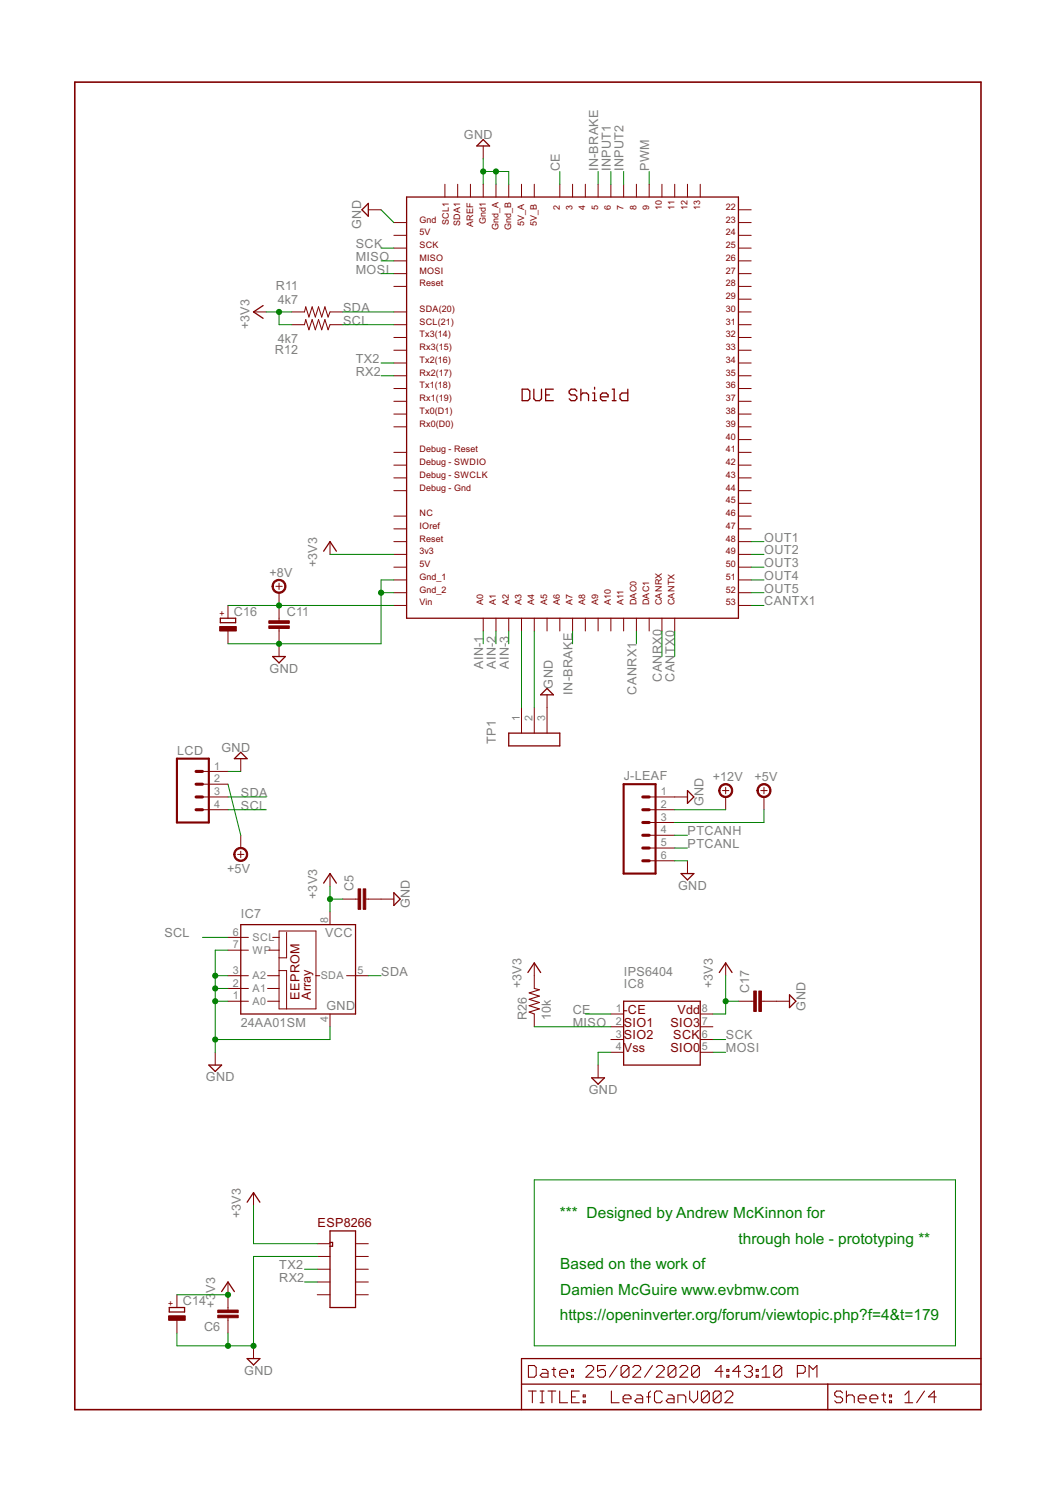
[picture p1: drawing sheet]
<svg xmlns="http://www.w3.org/2000/svg" width="210mm" height="297mm" viewBox="0 0 210 297" stroke-linecap="round" stroke-linejoin="round" font-family="sans-serif">
<g fill="none" stroke="#800000" stroke-width=".25">
<path d="M80.9 39.2h66v83.8h-66zM96.1 27.8l1.3 1.2h-2.5zM73.3 40.5v2.5l-1.3-1.3zM52.3 60.8l-1.9 1.3 1.9 1.2M103.9 77.4h1.1l.4 .4v1.5l-.4 .4h-1.1zM106.2 77.4v1.9l.4 .4h.8l.3-.4v-1.9M108.6 78.6h.7M110.1 77.4h-1.5v2.3h1.5M114.8 77.8l-.4-.4h-.8l-.4 .4v.4l.4 .4h.8l.4 .4v.3l-.4 .4h-.8l-.4-.4M115.6 77.4v2.3M115.6 78.6l.4-.4h.7l.4 .4v1.1M117.9 79.7h.8"/>
<path d="M117.9 78.2h.4v1.5M118.3 77v.4M119.5 79h1.5v-.4l-.4-.4h-.8l-.3 .4v.7l.3 .4h.8M121.8 79.7h.8M121.8 77.4h.4v2.3M124.9 77.4v2.3h-1.2l-.3-.4v-.7l.3-.4h1.2M64.4 109.7l1.3-1.9 1.2 1.9M43.8 123h3.1v.9h-3.1zM54.3 130.6h2.5l-1.3 1.3zM108.8 137l1.3 1.2h-2.5zM47.9 149.7l1.3 1.2h-2.6zM101.2 145.9h10.2v2.5h-10.2z"/>
<path d="M136.8 157.3l1.2 1.3-1.2 1.2zM64.4 175.7l1.3-1.9 1.2 1.9M78.4 177.6l1.2 1.3-1.2 1.2zM135.5 173.8h2.5l-1.2 1.3zM47.9 184h22.8v17.7h-22.8zM105 193.5l1.3-1.9 1.3 1.9M124.1 199.2h15.2v12.7h-15.2zM143.1 193.5l1.3-1.9 1.2 1.9M157.1 197.9l1.2 1.3-1.2 1.3zM41.6 211.9h2.5l-1.3 1.3zM117.7 214.4h2.6l-1.3 1.3zM49.2 239.2l1.2-1.9 1.3 1.9"/>
<path d="M44.1 257l1.3-1.9 1.2 1.9M65.7 244.9h5v15.2h-5zM65.7 247.2h.5v.7h-.5M33.7 260.1h3v.9h-3zM49.2 270.3h2.5l-1.3 1.3zM103.8 275.4h91.4M164.7 275.4v5.1M195.2 270.3h-91.4v10.2"/>
</g>
<g fill="none" stroke="#800000" stroke-width=".21">
<path d="M106.3 196.7l1 .2-2 .6 2 .7-2 .6 2 .7-2 .6 2 .6-2 .7 1 .3M105.1 271.7h1.2l.4 .4v1.5l-.4 .4h-1.2zM105.1 276.8h1.6M105.9 276.8v2.3M107.5 276.8h.7M107.5 279.1h.7M107.9 272.5h.7l.4 .3v1.2h-1.1l-.4-.4 .4-.4h1.1M107.9 276.8v2.3M109 276.8h1.6M109.8 272.5h.8M109.8 276.8v2.3M110.2 272.1v1.5l.4 .4"/>
<path d="M111.4 273.2h1.5v-.4l-.4-.3h-.7l-.4 .3v.8l.4 .4h.7M111.4 276.8v2.3h1.5M113.7 273.6h.4v.4h-.4zM113.7 272.5h.4v.3h-.4zM113.7 277.9h.8M115.3 276.8h-1.6v2.3h1.6M116 277.5h.4v.4h-.4zM116 278.7h.4v.4h-.4zM116.6 272.1l.3-.4h.8l.4 .4v.4l-1.5 1.5h1.5M120.5 271.7h-1.6v1.1l.8-.3h.4l.4 .3v.8l-.4 .4h-.8l-.4-.4M121.6 276.8v2.3h1.6M122.8 271.7l-1.6 2.3"/>
<path d="M124 278.3h1.5v-.4l-.4-.4h-.7l-.4 .4v.8l.4 .4h.7M125.1 272.1v1.5l-.4 .4h-.7l-.4-.4M125.1 272.1l-.4-.4h-.7l-.4 .4v1.5M125.1 272.1l-1.5 1.5M125.9 272.1l.4-.4h.8l.4 .4v.4l-1.6 1.5h1.6M126.7 277.5h.8l.4 .4v1.2h-1.2l-.4-.4 .4-.4h1.2M128.7 277.9h.7M129.4 276.8l-.4 .3v2M129.8 271.7l-1.6 2.3M130.6 272.1l.4-.4h.8l.3 .4v.4l-1.5 1.5h1.5M131.8 277.1l-.4-.3h-.8l-.4 .3v1.6l.4 .4h.8l.4-.4M132.9 277.5h.8l.4 .4v1.2h-1.2l-.4-.4 .4-.4h1.2"/>
<path d="M134.5 272.1v1.5l-.4 .4h-.8l-.4-.4M134.5 272.1l-.4-.4h-.8l-.4 .4v1.5M134.5 272.1l-1.6 1.5M134.9 279.1v-1.6h1.2l.3 .4v1.2M135.3 272.1l.4-.4h.7l.4 .4v.4l-1.5 1.5h1.5M137.2 276.8v1.5l.8 .8 .8-.8v-1.5M139.1 272.1v1.5l-.3 .4h-.8l-.4-.4M139.1 272.1l-.3-.4h-.8l-.4 .4v1.5M139.1 272.1l-1.5 1.5M141.1 277.1l-.4-.3h-.7l-.4 .3v1.6M141.1 277.1v1.6l-.4 .4h-.7l-.4-.4M141.1 277.1l-1.5 1.6"/>
<path d="M143.5 277.1v1.6l-.4 .4h-.8l-.4-.4M143.5 277.1l-.4-.3h-.8l-.4 .3v1.6M143.5 277.1l-1.6 1.6M143.8 272.8h-1.5l1.1-1.1v2.3M144.2 277.1l.4-.3h.8l.4 .3v.4l-1.6 1.6h1.6M144.6 273.6h.4v.4h-.4zM144.6 272.5h.4v.3h-.4zM147.3 272.8h-1.5l1.2-1.1v2.3M148.1 272.1l.4-.4h.8l.4 .4v.4l-.4 .3M148.9 272.8h.4M149.3 272.8l.4 .4v.4l-.4 .4h-.8l-.4-.4M150.5 273.6h.4v.4h-.4z"/>
<path d="M150.5 272.5h.4v.3h-.4zM151.6 274h1.6M151.6 272.5l.8-.8v2.3M155.5 272.1v1.5l-.4 .4h-.8l-.3-.4M155.5 272.1l-.4-.4h-.8l-.3 .4v1.5M155.5 272.1l-1.5 1.5M158.6 273.2h1.2l.4-.4v-.7l-.4-.4h-1.2v2.3M161 274v-2.3l.8 .8 .7-.8v2.3M167.6 277.1l-.4-.3h-.7l-.4 .3v.4l.4 .4h.7l.4 .4v.4l-.4 .4h-.7l-.4-.4M168.4 276.8v2.3M168.4 277.9l.4-.4h.8l.4 .4v1.2M170.8 278.3h1.5v-.4l-.4-.4h-.8l-.3 .4v.8l.3 .4h.8"/>
<path d="M173.1 278.3h1.5v-.4l-.3-.4h-.8l-.4 .4v.8l.4 .4h.8M175.4 277.5h.8M175.8 277.1v1.6l.4 .4M177 277.5h.4v.4h-.4zM177 278.7h.4v.4h-.4zM180 279.1h1.6M180 277.5l.8-.7v2.3M183.9 276.8l-1.5 2.3M186.3 277.9h-1.6l1.2-1.1v2.3"/>
</g>
<path d="M14.9 16.3h180.3v264.2h-180.3z" fill="none" stroke="#800000" stroke-width=".32"/>
<g fill="none" stroke="#800000" stroke-width=".2">
<path d="M88.5 36.7v2.5M91.1 36.7v2.5M93.6 36.7v2.5M96.1 29v2.6M96.1 36.7v2.5M98.7 36.7v2.5M101.2 36.7v2.5M103.8 36.7v2.5M106.3 36.7v2.5M111.4 36.7v2.5M113.9 36.7v2.5M116.5 36.7v2.5"/>
<path d="M119 36.7v2.5M121.5 36.7v2.5M124.1 36.7v2.5M126.6 36.7v2.5M129.2 36.7v2.5M131.7 36.7v2.5M134.2 36.7v2.5M136.8 36.7v2.5M139.3 36.7v2.5M73.3 41.7h2.5M78.4 57h2.5M78.4 54.4h2.5"/>
<path d="M78.4 51.9h2.5M78.4 49.4h2.5M78.4 46.8h2.5M78.4 44.3h2.5M146.9 59.5h2.6M146.9 57h2.6M146.9 54.4h2.6M146.9 51.9h2.6M146.9 49.4h2.6M146.9 46.8h2.6M146.9 44.3h2.6M146.9 41.7h2.6"/>
<path d="M50.4 62.1h2.6M58 62.1h2.6l.2-1.1 .7 2.1 .6-2.1 .6 2.1 .7-2.1 .6 2.1 .6-2.1 .7 2.1 .4-1h2.5M58 64.6h2.6l.2-1 .7 2 .6-2 .6 2 .7-2 .6 2 .6-2 .7 2 .4-1h2.5M78.4 62.1h2.5M78.4 64.6h2.5M78.4 67.1h2.5M78.4 69.7h2.5M78.4 72.2h2.5M78.4 74.8h2.5M78.4 77.3h2.5M78.4 79.8h2.5M146.9 62.1h2.6"/>
<path d="M146.9 64.6h2.6M146.9 67.1h2.6M146.9 69.7h2.6M146.9 72.2h2.6M146.9 74.8h2.6M146.9 77.3h2.6M146.9 79.8h2.6M78.4 82.4h2.5M78.4 84.9h2.5M78.4 90h2.5M78.4 92.5h2.5M78.4 95.1h2.5"/>
<path d="M78.4 97.6h2.5M146.9 82.4h2.6M146.9 84.9h2.6M146.9 87.5h2.6M146.9 90h2.6M146.9 92.5h2.6M146.9 95.1h2.6M146.9 97.6h2.6M54.9 116.6h1.3M55.5 116v1.3M55.5 117.9v5.6M65.7 107.8v2.5"/>
<path d="M78.4 107.8h2.5M78.4 110.3h2.5M78.4 112.8h2.5M78.4 117.9h2.5M78.4 115.4h2.5M78.4 102.7h2.5M78.4 105.2h2.5M146.9 107.8h2.6M146.9 110.3h2.6M146.9 112.8h2.6M146.9 117.9h2.6M146.9 115.4h2.6"/>
<path d="M146.9 100.1h2.6M146.9 102.7h2.6M146.9 105.2h2.6M45.4 120.5v2.5M45.4 125.5v2.6M55.5 125v5.6M78.4 120.5h2.5M96.1 123v2.5M98.7 123v2.5M101.2 123v2.5M103.8 123v2.5M106.3 123v2.5"/>
<path d="M108.8 123v2.5M108.8 138.2v7.7M111.4 123v2.5M113.9 123v2.5M116.5 123v2.5M119 123v2.5M121.5 123v2.5M124.1 123v2.5M126.6 123v2.5M129.2 123v2.5M131.7 123v2.5M134.2 123v2.5"/>
<path d="M146.9 120.5h2.6M40.3 158.6h5.1M40.3 153.5h5.1M40.3 156h5.1M47.9 150.9v2.6M103.8 140.8v5.1M106.3 140.8v5.1M129.2 158.6h7.6M143.7 157.3h1.3M144.4 156.7v1.2M144.4 158.6v2.5M151.4 157.3h1.2"/>
<path d="M152 156.7v1.2M152 158.6v2.5M40.3 161.1h5.1M47.3 170h1.2M47.9 166.2v2.5M47.9 169.4v1.2M65.7 173.8v2.5M68.2 178.9h3M72.8 178.9h5.6M129.2 161.1h5M129.2 163.6h5M129.2 166.2h5"/>
<path d="M129.2 168.7h5M129.2 171.3h5M136.8 171.3v2.5M45.4 194.1h4M45.4 196.7h4M45.4 199.2h4M45.4 186.5h4M45.4 189h4M53.2 194.1h2.3M53.2 196.7h2.3M53.2 199.2h2.3M53.5 189h2"/>
<path d="M54.3 186.5h1.2M55.5 185.2h7.4v15.5h-7.4zM55.5 193.1h1.5v7.6M57 185.5v5.1h-1.5M62.9 194.1h.7M65.7 181.4v2.6M69 194.1h4.3M106.3 191.6v5.1M144.4 191.6v2.5M146.9 199.2h3.1M151.5 199.2h5.6M42.8 209.4v2.5"/>
<path d="M65.7 201.7v2.6M106.3 201.7v2.6M119 211.9v2.5M121.5 201.7h2.6M121.5 204.3h2.6M121.5 206.8h2.6M121.5 209.4h2.6M139.3 201.7h2.5M139.3 204.3h2.5M139.3 206.8h2.5M139.3 209.4h2.5M50.4 237.3v2.5"/>
<path d="M35.2 257.6v2.5M45.4 255.1v5.5M63.1 247.4h2.6M63.1 250h2.6M63.1 252.5h2.6M63.1 255.1h2.6M63.1 257.6h2.6M70.7 247.4h2.6M70.7 250h2.6M70.7 252.5h2.6M70.7 255.1h2.6M70.7 257.6h2.6"/>
<path d="M35.2 262.7v2.5M45.4 262.2v3M50.4 267.8v2.5"/>
</g>
<g fill="#800000" stroke="#800000" stroke-width=".2">
<path d="M72.3 176.8h.5v4.1h-.5z"/>
<path d="M71.2 176.8h.6v4.1h-.6z"/>
<path d="M43.3 260.6h4.1v.6h-4.1z"/>
<path d="M43.3 261.7h4.1v.5h-4.1z"/>
<path d="M53.5 124.5h4.1v.5h-4.1z"/>
<path d="M53.5 123.5h4.1v.5h-4.1z"/>
<path d="M33.5 261.8h3.4v.9h-3.4z"/>
<path d="M43.7 124.7h3.3v.8h-3.3z"/>
<path d="M151 197.2h.5v4h-.5z"/>
<path d="M150 197.2h.5v4h-.5z"/>
</g>
<g fill="#800000" stroke="#800000" stroke-width=".2">
<path d="M54.5 115.7a1.4 1.4 0 0 1 2.2 .2 1.4 1.4 0 0 1-.8 2.1 1.4 1.4 0 0 1-1.8-1.4h.3a1.14 1.14 0 0 1 1.7-.9 1.14 1.14 0 0 1 .1 1.9 1.14 1.14 0 0 1-1.8-.7v-.3h-.3z" fill-rule="evenodd"/>
<path d="M143.4 156.3a1.4 1.4 0 0 1 2.2 .3 1.4 1.4 0 0 1-.8 2 1.4 1.4 0 0 1-1.8-1.3h.2a1.15 1.15 0 0 1 1.6-1.1 1.15 1.15 0 0 1 .3 1.9 1.15 1.15 0 0 1-1.8-.5l-.1-.3h-.2z" fill-rule="evenodd"/>
<path d="M151 156.3a1.4 1.4 0 0 1 2.2 .3 1.4 1.4 0 0 1-.8 2 1.4 1.4 0 0 1-1.8-1.3h.3a1.15 1.15 0 0 1 1.6-1.1 1.15 1.15 0 0 1 .3 1.9 1.15 1.15 0 0 1-1.9-.5v-.3h-.3z" fill-rule="evenodd"/>
<path d="M46.9 169a1.39 1.39 0 0 1 2.2 .3 1.39 1.39 0 0 1-.8 2 1.39 1.39 0 0 1-1.8-1.3h.3a1.14 1.14 0 0 1 1.6-1 1.14 1.14 0 0 1 .2 2 1.14 1.14 0 0 1-1.8-.7v-.3h-.3z" fill-rule="evenodd"/>
</g>
<path d="M35.2 150.9h6.4v12.7h-6.4zM124.1 156h6.3v17.8h-6.3z" fill="none" stroke="#800000" stroke-width=".42"/>
<path d="M39 158.6h1.3M39 153.5h1.3M39 156h1.3M127.9 158.6h1.3M39 161.1h1.3M127.9 161.1h1.3M127.9 163.6h1.3M127.9 166.2h1.3M127.9 168.7h1.3M127.9 171.3h1.3" fill="none" stroke="#800000" stroke-width=".61"/>
<g fill="none" stroke="#008000" stroke-width=".2">
<path d="M96.1 31.6v5.1M96.1 34.1h5.1v2.6M98.7 34.1v2.6M111.4 34.1v2.6M119 34.1v2.6M121.5 34.1v2.6M124.1 34.1v2.6M129.2 34.1v2.6M75.8 41.7l2.6 2.6M75.8 51.9h2.6M75.8 54.4h2.6M75.8 49.4h2.6"/>
<path d="M53 62.1h5M55.5 62.1v2.5h2.5M68.2 64.6h10.2M68.2 62.1h10.2M75.8 74.8h2.6M75.8 72.2h2.6M65.7 110.3h12.7M75.8 117.9h2.6M78.4 115.4h-2.6v12.7h-30.4M149.5 117.9h2.5M149.5 115.4h2.5M149.5 110.3h2.5"/>
<path d="M149.5 107.8h2.5M149.5 112.8h2.5M45.4 120.5h33M96.1 125.5v2.6M98.7 125.5v2.6M101.2 125.5v2.6M103.8 125.5v15.3M106.3 125.5v15.3M113.9 125.5v2.6M126.6 125.5v2.6M131.7 125.5v5.1M134.2 125.5v5.1"/>
<path d="M149.5 120.5h2.5M45.4 153.5h2.5M45.4 158.6h7.6M45.4 156l2.5 10.2M45.4 161.1h7.6M65.7 176.3v5.1M65.7 178.9h2.5M134.2 171.3h2.6M134.2 166.2h2.6M134.2 168.7h2.6M134.2 161.1h10.2M152 161.1v2.5h-17.8"/>
<path d="M40.3 186.5h5.1M42.8 194.1h2.6M42.8 196.7h2.6M42.8 199.2h2.6M45.4 189h-2.6v20.4M73.3 194.1h2.5M144.4 199.2h2.5M144.4 194.1v7.6h-2.6M65.7 204.3v2.5h-22.9M106.3 204.3h15.2M116.5 201.7h5M121.5 209.4h-2.5v2.5"/>
<path d="M141.8 206.8h2.6M141.8 209.4h2.6M50.4 239.8v7.6h12.7M106.3 234.7h83.8v33.1h-83.8zM35.2 257.6h10.2M60.6 255.1h2.5M60.6 252.5h2.5M63.1 250h-12.7v17.8h-15.2v-2.6M45.4 265.2v2.6"/>
</g>
<g fill="#008000" stroke="#008000" stroke-width=".2">
<circle cx="42.8" cy="196.7" r=".51"/>
<circle cx="42.8" cy="199.2" r=".51"/>
<circle cx="42.8" cy="206.8" r=".51"/>
<circle cx="42.8" cy="194.1" r=".51"/>
<circle cx="50.4" cy="267.8" r=".51"/>
<circle cx="45.4" cy="267.8" r=".51"/>
<circle cx="98.7" cy="34.1" r=".51"/>
<circle cx="96.1" cy="34.1" r=".51"/>
<circle cx="55.5" cy="128.1" r=".51"/>
<circle cx="75.8" cy="117.9" r=".51"/>
<circle cx="65.7" cy="178.9" r=".51"/>
<circle cx="55.5" cy="62.1" r=".51"/>
<circle cx="45.4" cy="257.6" r=".51"/>
<circle cx="144.4" cy="199.2" r=".51"/>
<circle cx="55.5" cy="120.5" r=".51"/>
</g>
<g font-size="3.4" fill="#008000">
<text x="111.4" y="242.4">*** Designed by Andrew McKinnon for</text>
<text x="146.9" y="247.4">through hole - prototyping **</text>
<text x="111.4" y="252.5">Based on the work of</text>
<text x="111.4" y="257.6">Damien McGuire www.evbmw.com</text>
<text x="111.4" y="262.7">https://openinverter.org/forum/viewtopic.php?f=4&amp;t=179</text>
</g>
<g font-size="2.8" fill="#808080">
<text x="92.3" y="27.6">GND</text>
<text x="111.4" y="34.1" transform="rotate(-90 111.4 34.1)">CE</text>
<text x="119" y="34.1" transform="rotate(-90 119 34.1)">IN-BRAKE</text>
<text x="121.5" y="34.1" transform="rotate(-90 121.5 34.1)">INPUT1</text>
<text x="124.1" y="34.1" transform="rotate(-90 124.1 34.1)">INPUT2</text>
<text x="129.2" y="34.1" transform="rotate(-90 129.2 34.1)">PWM</text>
<text x="71.9" y="45.6" transform="rotate(-90 71.9 45.6)">GND</text>
<text x="70.8" y="51.9">MISO</text>
<text x="70.8" y="49.4">SCK</text>
<text x="54.9" y="57.7">R11</text>
<text x="70.8" y="54.4">MOSI</text>
<text x="49.7" y="65.5" transform="rotate(-90 49.7 65.5)">+3V3</text>
<text x="55.3" y="60.5">4k7</text>
<text x="68.3" y="62.1">SDA</text>
<text x="68.3" y="64.6">SCL</text>
<text x="54.7" y="70.4">R12</text>
<text x="55.3" y="68.2">4k7</text>
<text x="70.8" y="74.8">RX2</text>
<text x="70.8" y="72.2">TX2</text>
<text x="152" y="107.8">OUT1</text>
<text x="63.1" y="112.8" transform="rotate(-90 63.1 112.8)">+3V3</text>
<text x="152" y="110.3">OUT2</text>
<text x="152" y="112.8">OUT3</text>
<text x="53.6" y="114.8">+8V</text>
<text x="152" y="115.4">OUT4</text>
<text x="152" y="117.9">OUT5</text>
<text x="46.5" y="122.5">C16</text>
<text x="57.1" y="122.6">C11</text>
<text x="152" y="120.5">CANTX1</text>
<text x="53.6" y="133.8">GND</text>
<text x="96.1" y="133.1" transform="rotate(-90 96.1 133.1)">AIN-1</text>
<text x="98.7" y="133.1" transform="rotate(-90 98.7 133.1)">AIN-2</text>
<text x="101.2" y="133.1" transform="rotate(-90 101.2 133.1)">AIN-3</text>
<text x="110" y="137" transform="rotate(-90 110 137)">GND</text>
<text x="131.7" y="135.7" transform="rotate(-90 131.7 135.7)">CANRX0</text>
<text x="134.2" y="135.7" transform="rotate(-90 134.2 135.7)">CANTX0</text>
<text x="113.9" y="138.2" transform="rotate(-90 113.9 138.2)">IN-BRAKE</text>
<text x="126.6" y="138.2" transform="rotate(-90 126.6 138.2)">CANRX1</text>
<text x="44" y="149.5">GND</text>
<text x="98.7" y="148.1" transform="rotate(-90 98.7 148.1)">TP1</text>
<text x="35.2" y="150.2">LCD</text>
<text x="124.1" y="155.3">J-LEAF</text>
<text x="141.8" y="155.4">+12V</text>
<text x="150.1" y="155.4">+5V</text>
<text x="47.9" y="158.6">SDA</text>
<text x="47.9" y="161.1">SCL</text>
<text x="139.9" y="160.4" transform="rotate(-90 139.9 160.4)">GND</text>
<text x="136.8" y="166.2">PTCANH</text>
<text x="45.2" y="173.7">+5V</text>
<text x="136.8" y="168.7">PTCANL</text>
<text x="63.1" y="178.9" transform="rotate(-90 63.1 178.9)">+3V3</text>
<text x="70.4" y="177.3" transform="rotate(-90 70.4 177.3)">C5</text>
<text x="134.9" y="177">GND</text>
<text x="47.9" y="182.7">IC7</text>
<text x="81.5" y="180.7" transform="rotate(-90 81.5 180.7)">GND</text>
<text x="32.7" y="186.5">SCL</text>
<text x="64.7" y="186.5">VCC</text>
<text x="75.9" y="194.1">SDA</text>
<text x="103.8" y="196.7" transform="rotate(-90 103.8 196.7)">+3V3</text>
<text x="124.1" y="194.1">IPS6404</text>
<text x="124.1" y="196.7">IC8</text>
<text x="141.8" y="196.7" transform="rotate(-90 141.8 196.7)">+3V3</text>
<text x="149.1" y="197.6" transform="rotate(-90 149.1 197.6)">C17</text>
<text x="64.9" y="201">GND</text>
<text x="104.8" y="203" transform="rotate(-90 104.8 203)">R26</text>
<text x="109.6" y="203" transform="rotate(-90 109.6 203)">10k</text>
<text x="114" y="201.7">CE</text>
<text x="160.3" y="201.1" transform="rotate(-90 160.3 201.1)">GND</text>
<text x="47.9" y="204.3">24AA01SM</text>
<text x="114" y="204.3">MISO</text>
<text x="144.4" y="209.4">MOSI</text>
<text x="144.4" y="206.8">SCK</text>
<text x="41" y="215.1">GND</text>
<text x="117.1" y="217.6">GND</text>
<text x="47.9" y="242.4" transform="rotate(-90 47.9 242.4)">+3V3</text>
<text x="42.8" y="257.2" transform="rotate(-90 42.8 257.2)">V3</text>
<text x="55.6" y="255.1">RX2</text>
<text x="55.6" y="252.5">TX2</text>
<text x="36.4" y="259.7">C14</text>
<text x="42.8" y="260.1" transform="rotate(-90 42.8 260.1)">+3</text>
<text x="40.6" y="264.8">C6</text>
<text x="48.6" y="273.5">GND</text>
</g>
<g font-size="2.8" fill="#800000">
<text x="59.6" y="198.9" transform="rotate(-90 59.6 198.9)">EEPROM</text>
<text x="61.9" y="198.9" transform="rotate(-90 61.9 198.9)">Array</text>
<text x="124.1" y="201.7">-</text>
<text x="124.9" y="201.7">CE</text>
<text x="134.8" y="201.7">Vdd</text>
<text x="124.1" y="204.3">SIO1</text>
<text x="124.1" y="206.8">SIO2</text>
<text x="124.1" y="209.4">Vss</text>
<text x="133.4" y="204.3">SIO3</text>
<text x="133.4" y="209.4">SIO0</text>
<text x="134" y="206.8">SCK</text>
<text x="63.2" y="244.1">ESP8266</text>
</g>
<g font-size="2.4" fill="#808080">
<text x="103.4" y="143.5" transform="rotate(-90 103.4 143.5)">1</text>
<text x="105.9" y="143.5" transform="rotate(-90 105.9 143.5)">2</text>
<text x="108.5" y="143.5" transform="rotate(-90 108.5 143.5)">3</text>
<text x="42.6" y="153.1">1</text>
<text x="42.6" y="155.7">2</text>
<text x="42.6" y="158.2">3</text>
<text x="42.6" y="160.7">4</text>
<text x="131.5" y="158.2">1</text>
<text x="131.5" y="160.7">2</text>
<text x="131.5" y="163.3">3</text>
<text x="131.5" y="165.8">4</text>
<text x="131.5" y="168.4">5</text>
<text x="131.5" y="170.9">6</text>
<text x="65.3" y="183.6" transform="rotate(-90 65.3 183.6)">8</text>
<text x="46.4" y="186.1">6</text>
<text x="46.4" y="188.7">7</text>
<text x="50.3" y="187.3">SCL</text>
<text x="50.3" y="189.8">WP</text>
<text x="46.4" y="196.3">2</text>
<text x="46.4" y="193.8">3</text>
<text x="50.3" y="197.4">A1</text>
<text x="50.3" y="194.9">A2</text>
<text x="63.8" y="194.9">SDA</text>
<text x="71.1" y="193.8">5</text>
<text x="46.4" y="198.8">1</text>
<text x="50.3" y="200">A0</text>
<text x="65.3" y="203.3" transform="rotate(-90 65.3 203.3)">4</text>
<text x="122.5" y="201.4">1</text>
<text x="122.5" y="203.9">2</text>
<text x="139.7" y="203.9">7</text>
<text x="139.7" y="201.4">8</text>
<text x="122.5" y="206.5">3</text>
<text x="122.5" y="209">4</text>
<text x="139.7" y="209">5</text>
<text x="139.7" y="206.5">6</text>
</g>
<g font-size="2" fill="#800000">
<text x="111.4" y="41.7" transform="rotate(-90 111.4 41.7)">2</text>
<text x="113.9" y="41.7" transform="rotate(-90 113.9 41.7)">3</text>
<text x="116.5" y="41.7" transform="rotate(-90 116.5 41.7)">4</text>
<text x="119" y="41.7" transform="rotate(-90 119 41.7)">5</text>
<text x="121.5" y="41.7" transform="rotate(-90 121.5 41.7)">6</text>
<text x="124.1" y="41.7" transform="rotate(-90 124.1 41.7)">7</text>
<text x="126.6" y="41.7" transform="rotate(-90 126.6 41.7)">8</text>
<text x="129.2" y="41.7" transform="rotate(-90 129.2 41.7)">9</text>
<text x="131.7" y="41.7" transform="rotate(-90 131.7 41.7)">10</text>
<text x="134.2" y="41.7" transform="rotate(-90 134.2 41.7)">11</text>
<text x="136.8" y="41.7" transform="rotate(-90 136.8 41.7)">12</text>
<text x="139.3" y="41.7" transform="rotate(-90 139.3 41.7)">13</text>
<text x="144.4" y="41.7">22</text>
<text x="83.4" y="46.8">5V</text>
<text x="83.5" y="44.3">Gnd</text>
<text x="89.3" y="44.8" transform="rotate(-90 89.3 44.8)">SCL1</text>
<text x="91.6" y="45" transform="rotate(-90 91.6 45)">SDA1</text>
<text x="94.1" y="45.2" transform="rotate(-90 94.1 45.2)">AREF</text>
<text x="96.6" y="44.6" transform="rotate(-90 96.6 44.6)">Gnd1</text>
<text x="99.2" y="45.9" transform="rotate(-90 99.2 45.9)">Gnd_A</text>
<text x="101.7" y="45.9" transform="rotate(-90 101.7 45.9)">Gnd_B</text>
<text x="104.3" y="45" transform="rotate(-90 104.3 45)">5V_A</text>
<text x="106.8" y="45" transform="rotate(-90 106.8 45)">5V_B</text>
<text x="144.4" y="44.3">23</text>
<text x="144.4" y="46.8">24</text>
<text x="83.5" y="51.9">MISO</text>
<text x="83.5" y="49.4">SCK</text>
<text x="144.4" y="49.4">25</text>
<text x="144.4" y="51.9">26</text>
<text x="83.5" y="57">Reset</text>
<text x="83.5" y="54.4">MOSI</text>
<text x="144.4" y="54.4">27</text>
<text x="144.4" y="57">28</text>
<text x="144.4" y="59.5">29</text>
<text x="83.5" y="62.1">SDA(20)</text>
<text x="83.5" y="64.6">SCL(21)</text>
<text x="144.4" y="62.1">30</text>
<text x="144.4" y="64.6">31</text>
<text x="83.5" y="69.7">Rx3(15)</text>
<text x="83.5" y="67.1">Tx3(14)</text>
<text x="144.4" y="67.1">32</text>
<text x="144.4" y="69.7">33</text>
<text x="83.5" y="77.3">Tx1(18)</text>
<text x="83.5" y="74.8">Rx2(17)</text>
<text x="83.5" y="72.2">Tx2(16)</text>
<text x="144.4" y="72.2">34</text>
<text x="144.4" y="74.8">35</text>
<text x="144.4" y="77.3">36</text>
<text x="83.5" y="82.4">Tx0(D1)</text>
<text x="83.5" y="79.8">Rx1(19)</text>
<text x="144.4" y="79.8">37</text>
<text x="144.4" y="82.4">38</text>
<text x="83.5" y="84.9">Rx0(D0)</text>
<text x="83.5" y="90">Debug - Reset</text>
<text x="144.4" y="84.9">39</text>
<text x="144.4" y="87.5">40</text>
<text x="144.4" y="90">41</text>
<text x="83.5" y="92.5">Debug - SWDIO</text>
<text x="83.5" y="95.1">Debug - SWCLK</text>
<text x="144.4" y="92.5">42</text>
<text x="144.4" y="95.1">43</text>
<text x="83.5" y="97.6">Debug - Gnd</text>
<text x="144.4" y="97.6">44</text>
<text x="144.4" y="100.1">45</text>
<text x="83.5" y="107.8">Reset</text>
<text x="83.5" y="105.2">IOref</text>
<text x="83.5" y="102.7">NC</text>
<text x="144.4" y="102.7">46</text>
<text x="144.4" y="105.2">47</text>
<text x="144.4" y="107.8">48</text>
<text x="83.4" y="110.3">3v3</text>
<text x="83.4" y="112.8">5V</text>
<text x="144.4" y="110.3">49</text>
<text x="144.4" y="112.8">50</text>
<text x="83.5" y="117.9">Gnd_2</text>
<text x="83.5" y="115.4">Gnd_1</text>
<text x="144.4" y="115.4">51</text>
<text x="144.4" y="117.9">52</text>
<text x="44.8" y="122.6" transform="rotate(-90 44.8 122.6)">+</text>
<text x="83.5" y="120.5">Vin</text>
<text x="96.1" y="120.4" transform="rotate(-90 96.1 120.4)">A0</text>
<text x="98.7" y="120.4" transform="rotate(-90 98.7 120.4)">A1</text>
<text x="101.2" y="120.4" transform="rotate(-90 101.2 120.4)">A2</text>
<text x="103.8" y="120.4" transform="rotate(-90 103.8 120.4)">A3</text>
<text x="106.3" y="120.4" transform="rotate(-90 106.3 120.4)">A4</text>
<text x="108.8" y="120.4" transform="rotate(-90 108.8 120.4)">A5</text>
<text x="111.4" y="120.4" transform="rotate(-90 111.4 120.4)">A6</text>
<text x="113.9" y="120.4" transform="rotate(-90 113.9 120.4)">A7</text>
<text x="116.5" y="120.4" transform="rotate(-90 116.5 120.4)">A8</text>
<text x="119" y="120.4" transform="rotate(-90 119 120.4)">A9</text>
<text x="121.5" y="120.4" transform="rotate(-90 121.5 120.4)">A10</text>
<text x="124.1" y="120.4" transform="rotate(-90 124.1 120.4)">A11</text>
<text x="126.6" y="120.4" transform="rotate(-90 126.6 120.4)">DAC0</text>
<text x="129.2" y="120.4" transform="rotate(-90 129.2 120.4)">DAC1</text>
<text x="131.7" y="120.4" transform="rotate(-90 131.7 120.4)">CANRX</text>
<text x="134.2" y="120.4" transform="rotate(-90 134.2 120.4)">CANTX</text>
<text x="144.4" y="120.5">53</text>
<text x="34.6" y="259.7" transform="rotate(-90 34.6 259.7)">+</text>
</g>
</svg>
